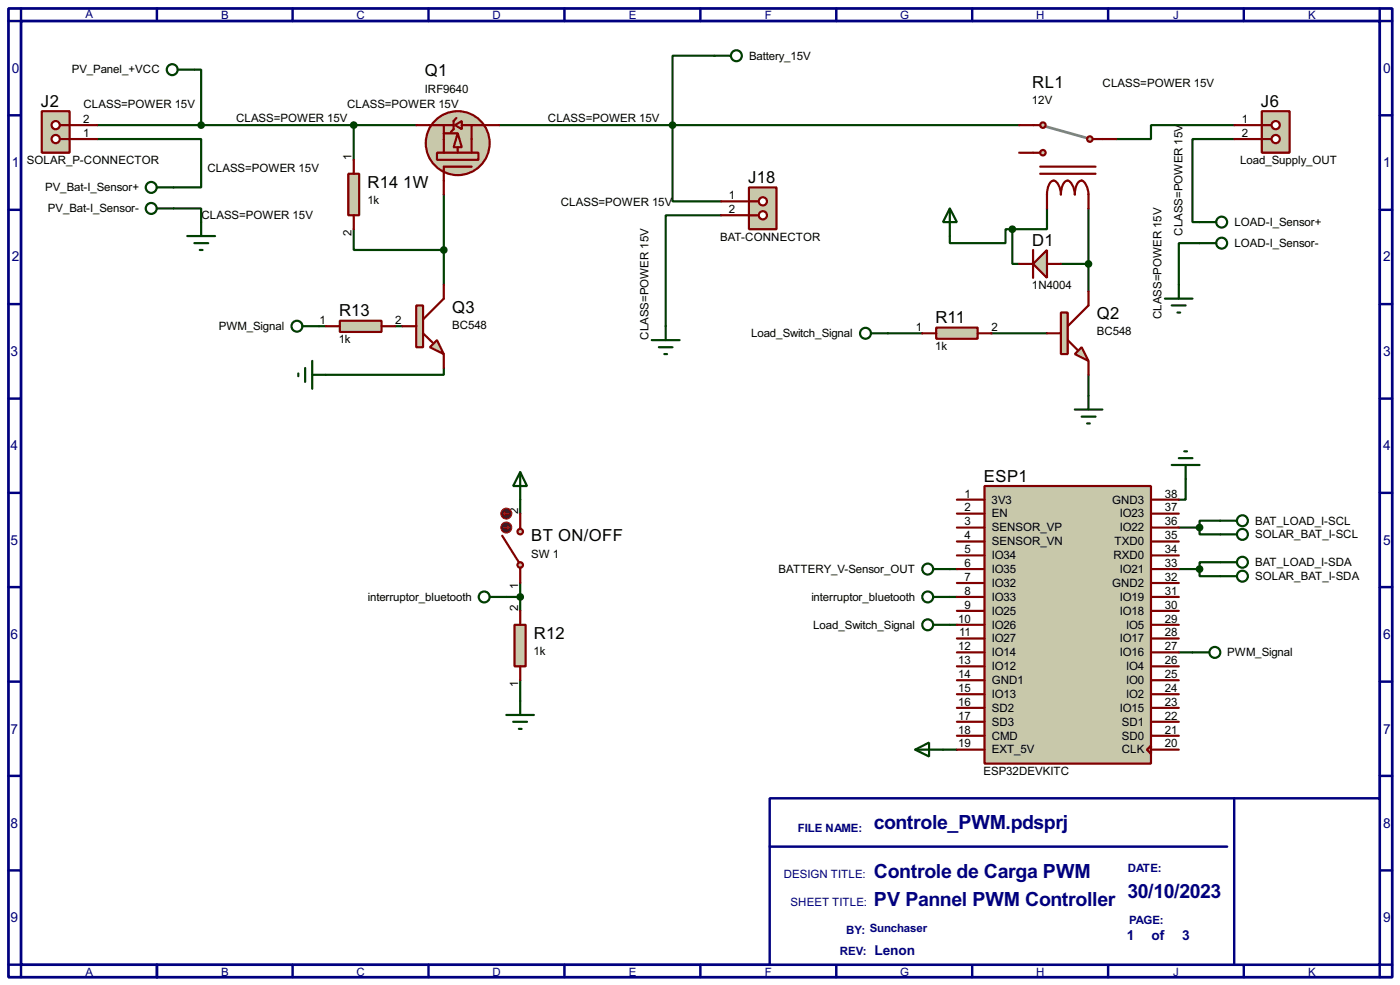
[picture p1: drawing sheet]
<svg xmlns="http://www.w3.org/2000/svg" width="256mm" height="180mm" viewBox="0 0 256 180" stroke-linecap="round" stroke-linejoin="round" font-family="sans-serif">
<path d="M1.6 1.6h253.5v177.3h-253.5zM3.9 3.9h248.9v172.7h-248.9z" fill="none" stroke="#000080" stroke-width=".5"/>
<g fill="none" stroke="#000080" stroke-width=".45">
<path d="M3.9 1.6v2.3h-2.3M28.8 1.6v2.3M53.6 1.6v2.3M78.5 1.6v2.3M103.4 1.6v2.3M128.3 1.6v2.3M153.2 1.6v2.3M178.1 1.6v2.3M203 1.6v2.3M227.9 1.6v2.3M252.8 1.6v2.3h2.3M1.6 21.1h2.3"/>
<path d="M1.6 38.4h2.3M252.8 21.1h2.3M252.8 38.4h2.3M1.6 55.7h2.3M252.8 55.7h2.3M1.6 73h2.3M252.8 73h2.3M1.6 90.2h2.3M252.8 90.2h2.3M1.6 107.5h2.3M252.8 107.5h2.3M1.6 124.8h2.3"/>
<path d="M252.8 124.8h2.3M1.6 142h2.3M1.6 159.3h2.3M252.8 142h2.3M252.8 159.3h2.3M1.6 176.6h2.3v2.3M28.8 176.6v2.3M53.6 176.6v2.3M78.5 176.6v2.3M103.4 176.6v2.3M128.3 176.6v2.3M153.2 176.6v2.3"/>
<path d="M178.1 176.6v2.3M203 176.6v2.3M227.9 176.6v2.3M255.1 176.6h-2.3v2.3"/>
</g>
<path d="M141 146.1h111.8v30.5h-111.8z" fill="#fff" stroke="#000080" stroke-width=".45"/>
<path d="M141 155h83.8M226.1 146.1v30.5" fill="none" stroke="#000080" stroke-width=".45"/>
<g fill="none" stroke="#004000" stroke-width=".4">
<path d="M35.6 12.8h1.3v10.1M130.9 10.2h-7.7v26.7h8.9M17.8 25.5h19.1v8.8h-5.1M17.8 22.9h58.5M31.8 38.2h5.1v2.5M64.8 22.9v6.4M81.3 35.6v16.5M91.5 22.9h95.2M132.1 39.4h-10.1v20.3M191.8 38.2v3.8h-6.3M199.4 38.2v15.2M226.1 25.5h-7.6v15.2h1.3"/>
<path d="M226.1 22.9h-15.2v2.6h-6.4M58.5 59.7h1.2M64.8 42v3.8h16.5M72.4 59.7h1.3M185.5 42v6.3h1.2M185.5 42h-1.3v2.5h-10.2v-1.3M194.4 48.3h5M219.8 44.5h-3.8v7.6M81.3 67.4v1.2h-21.6M162.6 61h6.4M181.7 61h10.1M199.4 68.6v3.8"/>
<path d="M95.3 91.5v2.5M216 96.6h3.8M217.2 87.7v3.8h-1.2M219.8 96.6v1.2h3.8M223.6 95.3h-3.8v1.3M92.8 109.3h2.5M95.3 106.7v5.1M174 114.4h1.3M174 104.2h1.3M174 109.3h1.3M216 119.4h5.5M216 104.2h3.8"/>
<path d="M219.8 104.2v1.3h3.8M223.6 102.9h-3.8v1.3M95.3 124.5v3.8M172.8 137.2h2.5"/>
<circle cx="222.5" cy="119.4" r="1"/>
</g>
<path d="M7.7 20.4h5.1v7.6h-5.1z" fill="#c8c8aa" stroke="#800000" stroke-width=".4"/>
<path d="M11 25.5h1.8" fill="none" stroke="#800000" stroke-width=".4"/>
<circle cx="10.2" cy="25.5" r=".75" fill="#feffff" stroke="#800000" stroke-width=".4"/>
<path d="M11 22.9h1.8" fill="none" stroke="#800000" stroke-width=".4"/>
<circle cx="10.2" cy="22.9" r=".75" fill="#feffff" stroke="#800000" stroke-width=".4"/>
<path d="M12.8 25.5h5M12.8 22.9h5" fill="none" stroke="#800000" stroke-width=".4"/>
<g fill="none" stroke="#004000" stroke-width=".4">
<path d="M32.6 12.8h3M28.8 34.3h3M28.8 38.2h3"/>
<circle cx="31.5" cy="12.8" r="1"/>
<circle cx="27.7" cy="38.2" r="1"/>
<circle cx="27.7" cy="34.3" r="1"/>
</g>
<path d="M137.2 34.3h5.1v7.7h-5.1z" fill="#c8c8aa" stroke="#800000" stroke-width=".4"/>
<path d="M137.2 36.9h1.8" fill="none" stroke="#800000" stroke-width=".4"/>
<circle cx="139.7" cy="36.9" r=".75" fill="#feffff" stroke="#800000" stroke-width=".4"/>
<path d="M137.2 39.4h1.8" fill="none" stroke="#800000" stroke-width=".4"/>
<circle cx="139.7" cy="39.4" r=".75" fill="#feffff" stroke="#800000" stroke-width=".4"/>
<path d="M132.1 36.9h5.1M132.1 39.4h5.1" fill="none" stroke="#800000" stroke-width=".4"/>
<g fill="none" stroke="#004000" stroke-width=".4">
<path d="M130.9 10.2h3M55.4 59.7h3.1M122 59.7v2.6M219.8 40.7h3M219.8 44.5h3M119.4 62.3h5.1M120.7 63.6h2.5M121.7 64.8h.5"/>
<circle cx="134.9" cy="10.2" r="1"/>
<circle cx="54.4" cy="59.7" r="1"/>
<circle cx="223.8" cy="40.7" r="1"/>
<circle cx="223.8" cy="44.5" r="1"/>
</g>
<path d="M231.2 20.4h5.1v7.6h-5.1z" fill="#c8c8aa" stroke="#800000" stroke-width=".4"/>
<path d="M231.2 22.9h1.8" fill="none" stroke="#800000" stroke-width=".4"/>
<circle cx="233.7" cy="22.9" r=".75" fill="#feffff" stroke="#800000" stroke-width=".4"/>
<path d="M231.2 25.5h1.8" fill="none" stroke="#800000" stroke-width=".4"/>
<circle cx="233.7" cy="25.5" r=".75" fill="#feffff" stroke="#800000" stroke-width=".4"/>
<path d="M226.1 22.9h5.1M226.1 25.5h5.1" fill="none" stroke="#800000" stroke-width=".4"/>
<g fill="none" stroke="#004000" stroke-width=".4">
<path d="M213.4 54.7h5.1M214.7 55.9h2.5M215.7 57.2h.5M216 52.1v2.6M159.6 61h3M171 114.4h3"/>
<circle cx="158.5" cy="61" r="1"/>
<circle cx="169.9" cy="114.4" r="1"/>
</g>
<path d="M180.4 89h30.5v50.8h-30.5z" fill-rule="evenodd" fill="#c8c8aa" stroke="#800000" stroke-width=".4"/>
<g fill="none" stroke="#800000" stroke-width=".4">
<path d="M175.3 91.5h5.1M175.3 94h5.1M175.3 96.6h5.1M175.3 99.1h5.1M210.9 91.5h5.1M210.9 94h5.1M210.9 96.6h5.1M210.9 99.1h5.1M175.3 106.7h5.1M175.3 119.4h5.1M175.3 116.9h5.1M175.3 111.8h5.1"/>
<path d="M175.3 109.3h5.1M175.3 104.2h5.1M175.3 114.4h5.1M175.3 101.7h5.1M210.9 106.7h5.1M210.9 119.4h5.1M210.9 116.9h5.1M210.9 111.8h5.1M210.9 109.3h5.1M210.9 104.2h5.1M210.9 114.4h5.1M210.9 101.7h5.1"/>
<path d="M175.3 137.2h5.1M175.3 134.7h5.1M175.3 124.5h5.1M175.3 122h5.1M175.3 127.1h5.1M175.3 129.6h5.1M175.3 132.1h5.1M210.1 137.2l.8-.7v1.5zM210.9 137.2h5.1M210.9 134.7h5.1M210.9 124.5h5.1M210.9 122h5.1"/>
<path d="M210.9 127.1h5.1M210.9 129.6h5.1M210.9 132.1h5.1"/>
</g>
<g fill="none" stroke="#004000" stroke-width=".4">
<path d="M214.7 85.1h5.1M216 83.9h2.5M217 82.6h.5M217.2 85.1v2.6M171 104.2h3M223.6 105.5h3M223.6 102.9h3"/>
<circle cx="169.9" cy="104.2" r="1"/>
<circle cx="227.6" cy="102.9" r="1"/>
<circle cx="227.6" cy="105.5" r="1"/>
</g>
<circle cx="123.2" cy="22.9" r=".5" fill="#004000" stroke="#004000" stroke-width=".4"/>
<path d="M191.6 23.2l7.3 2" fill="none" stroke="#808080" stroke-width=".5"/>
<g fill="#c8c8aa" stroke="#800000" stroke-width=".4">
<circle cx="199.6" cy="25.5" r=".5"/>
<circle cx="191" cy="22.9" r=".5"/>
</g>
<path d="M189.3 22.9h1.3" fill="none" stroke="#800000" stroke-width=".4"/>
<circle cx="191" cy="28" r=".5" fill="#c8c8aa" stroke="#800000" stroke-width=".4"/>
<path d="M186.7 28h3.9M186.7 22.9h2.6M190.6 31.8h10.1M190.6 30.5h10.1M191.8 38.2a8.7 8.7 0 0 1 .3-4.4 .88 .88 0 0 1 1.2-.7 3.1 3.1 0 0 1 1.1 2.5 3.2 3.2 0 0 1 .8-2.5 .89 .89 0 0 1 1.2 .7l.4 1.2 .1 .6a3.2 3.2 0 0 1 .9-2.5 .86 .86 0 0 1 1.2 .7 7.1 7.1 0 0 1 .4 4.4M200.2 25.5h4.3" fill="none" stroke="#800000" stroke-width=".4"/>
<path d="M196.9 64.8l1.3-1.2 1.2 2.5z" fill="#c8c8aa" stroke="#800000" stroke-width=".4"/>
<path d="M194.4 57.2h1.2v7.6h-1.2z" fill="#c8c8aa" stroke="#800000" stroke-width=".4"/>
<path d="M199.4 53.4v2.5l-3.8 3.8M191.8 61h2.6M195.6 62.3l1.8 1.8M199.4 66.1v2.5" fill="none" stroke="#800000" stroke-width=".4"/>
<path d="M171.5 60h7.6v2h-7.6z" fill="#c8c8aa" stroke="#800000" stroke-width=".4"/>
<path d="M169 61h2.5M179.1 61h2.6" fill="none" stroke="#800000" stroke-width=".4"/>
<path d="M196.9 75h5.1M198.2 76.3h2.5M199.2 77.5h.5M199.4 72.4v2.6" fill="none" stroke="#004000" stroke-width=".4"/>
<path d="M78.8 63.6l1.3-1.3 1.2 2.5z" fill="#c8c8aa" stroke="#800000" stroke-width=".4"/>
<path d="M76.3 55.9h1.2v7.7h-1.2z" fill="#c8c8aa" stroke="#800000" stroke-width=".4"/>
<path d="M73.7 59.7h2.6M81.3 52.1v2.6l-3.8 3.8M77.5 61l1.8 1.8M81.3 64.8v2.6" fill="none" stroke="#800000" stroke-width=".4"/>
<path d="M62.3 58.7h7.6v2.1h-7.6z" fill="#c8c8aa" stroke="#800000" stroke-width=".4"/>
<path d="M59.7 59.7h2.6M69.9 59.7h2.5" fill="none" stroke="#800000" stroke-width=".4"/>
<path d="M54.7 68.4v.5M55.9 67.4v2.5M57.2 68.6h2.5M57.2 66.1v5.1" fill="none" stroke="#004000" stroke-width=".4"/>
<path d="M63.8 31.8h2v7.6h-2z" fill="#c8c8aa" stroke="#800000" stroke-width=".4"/>
<path d="M64.8 29.3v2.5M64.8 39.4v2.6" fill="none" stroke="#800000" stroke-width=".4"/>
<g fill="none" stroke="#004000" stroke-width=".4">
<path d="M223.6 97.8h3M223.6 95.3h3M167.7 137.2l2.5-1.3v2.6zM167.7 137.2h5.1"/>
<circle cx="227.6" cy="95.3" r="1"/>
<circle cx="227.6" cy="97.8" r="1"/>
</g>
<g fill="#004000" stroke="#004000" stroke-width=".4">
<circle cx="219.7" cy="96.6" r=".5"/>
<circle cx="219.7" cy="104.2" r=".5"/>
</g>
<path d="M189.3 48.3l2.5-2.5v5.1z" fill="#c8c8aa" stroke="#800000" stroke-width=".4"/>
<path d="M186.7 48.3h2.6M189.3 45.8v5.1M191.8 48.3h2.6" fill="none" stroke="#800000" stroke-width=".4"/>
<circle cx="199.4" cy="48.3" r=".5" fill="#004000" stroke="#004000" stroke-width=".4"/>
<path d="M34.3 43.2h5.1M35.6 44.5h2.6M36.6 45.8h.5M36.9 40.7v2.5" fill="none" stroke="#004000" stroke-width=".4"/>
<path d="M94.3 114.4h2v7.6h-2z" fill="#c8c8aa" stroke="#800000" stroke-width=".4"/>
<path d="M95.3 111.8v2.6M95.3 122v2.5" fill="none" stroke="#800000" stroke-width=".4"/>
<g fill="none" stroke="#004000" stroke-width=".4">
<path d="M174 38.2l1.3 2.5h-2.5zM174 38.2v5M95.3 86.4l1.3 2.6h-2.6zM95.3 86.4v5.1M89.7 109.3h3.1M171 109.3h3M92.8 130.9h5M94 132.1h2.6M95.1 133.4h.5M95.3 128.3v2.6"/>
<circle cx="88.7" cy="109.3" r="1"/>
<circle cx="169.9" cy="109.3" r="1"/>
</g>
<circle cx="185.4" cy="42" r=".5" fill="#004000" stroke="#004000" stroke-width=".4"/>
<g fill="#c8c8aa" stroke="#800000" stroke-width=".4">
<circle cx="95.3" cy="97.3" r=".5"/>
<circle cx="95.3" cy="103.4" r=".5"/>
</g>
<path d="M92 98.1l3.1 4.8M95.3 94v2.8M95.3 103.9v2.8" fill="none" stroke="#800000" stroke-width=".4"/>
<circle cx="92.7" cy="96.6" r="1" fill="#400000" stroke="#f00" stroke-width=".2"/>
<path d="M92.3 96.6h1M93 96.3l.3 .3M93.3 96.6l-.3 .2" fill="none" stroke="#f00" stroke-width=".2"/>
<circle cx="92.7" cy="94" r="1" fill="#400000" stroke="#f00" stroke-width=".2"/>
<path d="M92.3 94l.2 .3M92.3 94h1M92.5 93.8l-.2 .2" fill="none" stroke="#f00" stroke-width=".2"/>
<circle cx="95.3" cy="109.3" r=".5" fill="#004000" stroke="#004000" stroke-width=".4"/>
<g fill="#c8c8aa" stroke="#800000" stroke-width=".4">
<path d="M83.9 24.4l.7 2.6h-1.5z"/>
<circle cx="83.8" cy="26.2" r="5.9"/>
</g>
<path d="M80.1 28h7.6v1.3h-7.6z" fill="#c8c8aa" stroke="#800000" stroke-width=".4"/>
<path d="M81.3 22.9v5.1M81.3 24.4h2.6M83.9 27v1M86.4 30.5h-5.1v2.6M86.4 22.9v5.1" fill="none" stroke="#800000" stroke-width=".4"/>
<path d="M83.4 22.9l1.2-.7v1.5z" fill="#c8c8aa" stroke="#800000" stroke-width=".4"/>
<path d="M76.3 22.9h6.8M81.3 33.1v2.5M83.6 21.6l-.5 .6v1.5l-.5 .5M84.6 22.9h4.1M89 22.9h2.5" fill="none" stroke="#800000" stroke-width=".4"/>
<g fill="#004000" stroke="#004000" stroke-width=".4">
<circle cx="36.8" cy="22.9" r=".5"/>
<circle cx="64.8" cy="22.9" r=".5"/>
<circle cx="81.3" cy="45.8" r=".5"/>
</g>
<g font-size="4" fill="#000080">
<text x="160.1" y="151.8">controle_PWM.pdsprj</text>
<text x="160.1" y="160.7">Controle de Carga PWM</text>
<text x="160.1" y="165.8">PV Pannel PWM Controller</text>
<text x="206.6" y="164.4">30/10/2023</text>
</g>
<g font-size="3.4">
<text x="77.9" y="14">Q1</text>
<text x="189.1" y="16.1">RL1</text>
<text x="7.5" y="19.6">J2</text>
<text x="231" y="19.6">J6</text>
<text x="67.4" y="34.4">R14</text>
<text x="73.9" y="34.4">1W</text>
<text x="137.1" y="33.5">J18</text>
<text x="189.1" y="45">D1</text>
<text x="62.1" y="57.9">R13</text>
<text x="82.9" y="57.2">Q3</text>
<text x="171.4" y="59.2">R11</text>
<text x="201" y="58.5">Q2</text>
<text x="180.2" y="88.2">ESP1</text>
<text x="97.3" y="99.1">BT ON/OFF</text>
<text x="97.8" y="116.9">R12</text>
</g>
<g font-size="2.8" fill="#000080">
<text x="2.2" y="13.4">0</text>
<text x="253.4" y="13.4">0</text>
<text x="2.2" y="30.6">1</text>
<text x="253.4" y="30.6">1</text>
<text x="2.2" y="47.9">2</text>
<text x="253.4" y="47.9">2</text>
<text x="1.9" y="65.2">3</text>
<text x="253.4" y="65.2">3</text>
<text x="1.9" y="82.4">4</text>
<text x="253.4" y="82.4">4</text>
<text x="1.9" y="99.7">5</text>
<text x="253.4" y="99.7">5</text>
<text x="1.9" y="117">6</text>
<text x="253.4" y="117">6</text>
<text x="1.9" y="134.3">7</text>
<text x="253.4" y="134.3">7</text>
<text x="1.9" y="151.5">8</text>
<text x="253.4" y="151.5">8</text>
<text x="1.9" y="168.8">9</text>
<text x="206.4" y="172.1">1</text>
<text x="211" y="172.1">of</text>
<text x="216.6" y="172.1">3</text>
<text x="253.4" y="168.8">9</text>
<text x="160.2" y="174.9">Lenon</text>
</g>
<g font-size="2.4" fill="#000080">
<text x="15.6" y="3.2">A</text>
<text x="40.5" y="3.5">B</text>
<text x="65.3" y="3.5">C</text>
<text x="90.2" y="3.5">D</text>
<text x="115.2" y="3.5">E</text>
<text x="140.1" y="3.5">F</text>
<text x="164.9" y="3.5">G</text>
<text x="189.8" y="3.5">H</text>
<text x="214.9" y="3.5">J</text>
<text x="239.6" y="3.5">K</text>
<text x="146.1" y="152.3">FILE NAME:</text>
<text x="143.6" y="160.7">DESIGN TITLE:</text>
<text x="206.6" y="159.7">DATE:</text>
<text x="144.8" y="165.8">SHEET TITLE:</text>
<text x="155" y="170.9">BY: Sunchaser</text>
<text x="206.8" y="169.1">PAGE:</text>
<text x="15.6" y="178.6">A</text>
<text x="40.5" y="178.6">B</text>
<text x="65.3" y="178.6">C</text>
<text x="90.2" y="178.6">D</text>
<text x="115.2" y="178.6">E</text>
<text x="140.1" y="178.6">F</text>
<text x="153.8" y="174.7">REV:</text>
<text x="164.9" y="178.6">G</text>
<text x="189.8" y="178.6">H</text>
<text x="214.9" y="178.6">J</text>
<text x="239.6" y="178.6">K</text>
</g>
<g font-size="2.4">
<text x="137.2" y="10.9">Battery_15V</text>
<text x="13.1" y="13.4">PV_Panel_+VCC</text>
<text x="77.8" y="16.9">IRF9640</text>
<text x="202" y="15.9">CLASS=POWER 15V</text>
<text x="15.3" y="22.5">2</text>
<text x="15.3" y="19.8">CLASS=POWER 15V</text>
<text x="43.2" y="22.3">CLASS=POWER 15V</text>
<text x="63.6" y="19.8">CLASS=POWER 15V</text>
<text x="100.4" y="22.3">CLASS=POWER 15V</text>
<text x="189.1" y="19">12V</text>
<text x="227.5" y="22.5">1</text>
<text x="15.3" y="25">1</text>
<text x="64.4" y="29.3" transform="rotate(-90 64.4 29.3)">1</text>
<text x="227.5" y="25">2</text>
<text x="4.9" y="30">SOLAR_P-CONNECTOR</text>
<text x="8.3" y="35">PV_Bat-I_Sensor+</text>
<text x="38" y="31.4">CLASS=POWER 15V</text>
<text x="227.2" y="30">Load_Supply_OUT</text>
<text x="8.8" y="38.8">PV_Bat-I_Sensor-</text>
<text x="36.9" y="40">CLASS=POWER 15V</text>
<text x="67.3" y="37.3">1k</text>
<text x="102.7" y="37.7">CLASS=POWER 15V</text>
<text x="133.5" y="36.5">1</text>
<text x="133.5" y="39">2</text>
<text x="226.1" y="41.3">LOAD-I_Sensor+</text>
<text x="64.4" y="43.1" transform="rotate(-90 64.4 43.1)">2</text>
<text x="131.9" y="44.1">BAT-CONNECTOR</text>
<text x="216.6" y="43.2" transform="rotate(-90 216.6 43.2)">CLASS=POWER 15V</text>
<text x="226.1" y="45.2">LOAD-I_Sensor-</text>
<text x="189.1" y="52.9">1N4004</text>
<text x="58.6" y="59.3">1</text>
<text x="72.4" y="59.3">2</text>
<text x="212.8" y="58.4" transform="rotate(-90 212.8 58.4)">CLASS=POWER 15V</text>
<text x="40.1" y="60.4">PWM_Signal</text>
<text x="62.1" y="62.8">1k</text>
<text x="82.8" y="60.2">BC548</text>
<text x="118.8" y="62.2" transform="rotate(-90 118.8 62.2)">CLASS=POWER 15V</text>
<text x="137.6" y="61.7">Load_Switch_Signal</text>
<text x="167.8" y="60.6">1</text>
<text x="171.3" y="64.1">1k</text>
<text x="181.7" y="60.6">2</text>
<text x="200.9" y="61.4">BC548</text>
<text x="94.9" y="94" transform="rotate(-90 94.9 94)">2</text>
<text x="176.7" y="91.1">1</text>
<text x="176.7" y="93.6">2</text>
<text x="181.7" y="92.2">3V3</text>
<text x="181.7" y="94.7">EN</text>
<text x="203.7" y="92.2">GND3</text>
<text x="205.1" y="94.7">IO23</text>
<text x="213.4" y="91.1">38</text>
<text x="213.4" y="93.6">37</text>
<text x="176.7" y="101.2">5</text>
<text x="176.7" y="98.7">4</text>
<text x="176.7" y="96.2">3</text>
<text x="181.7" y="99.8">SENSOR_VN</text>
<text x="181.7" y="97.3">SENSOR_VP</text>
<text x="204.2" y="99.8">TXD0</text>
<text x="205.1" y="97.3">IO22</text>
<text x="213.4" y="96.2">36</text>
<text x="213.4" y="101.2">34</text>
<text x="213.4" y="98.7">35</text>
<text x="229.9" y="98.5">SOLAR_BAT_I-SCL</text>
<text x="229.9" y="96">BAT_LOAD_I-SCL</text>
<text x="94.9" y="107.9" transform="rotate(-90 94.9 107.9)">1</text>
<text x="97.3" y="102.1">SW 1</text>
<text x="142.6" y="104.9">BATTERY_V-Sensor_OUT</text>
<text x="176.7" y="106.3">7</text>
<text x="176.7" y="103.8">6</text>
<text x="181.7" y="107.4">IO32</text>
<text x="181.7" y="102.4">IO34</text>
<text x="181.7" y="104.9">IO35</text>
<text x="203.7" y="107.4">GND2</text>
<text x="204" y="102.4">RXD0</text>
<text x="205.1" y="104.9">IO21</text>
<text x="213.4" y="106.3">32</text>
<text x="213.4" y="103.8">33</text>
<text x="229.9" y="106.2">SOLAR_BAT_I-SDA</text>
<text x="229.9" y="103.6">BAT_LOAD_I-SDA</text>
<text x="67.4" y="110">interruptor_bluetooth</text>
<text x="94.9" y="111.8" transform="rotate(-90 94.9 111.8)">2</text>
<text x="148.7" y="110">interruptor_bluetooth</text>
<text x="175.6" y="114">10</text>
<text x="176.7" y="111.4">9</text>
<text x="176.7" y="108.9">8</text>
<text x="181.7" y="112.5">IO25</text>
<text x="181.7" y="110">IO33</text>
<text x="205.1" y="112.5">IO18</text>
<text x="205.1" y="110">IO19</text>
<text x="213.4" y="111.4">30</text>
<text x="213.4" y="108.9">31</text>
<text x="213.4" y="114">29</text>
<text x="97.8" y="119.9">1k</text>
<text x="149" y="115.1">Load_Switch_Signal</text>
<text x="175.6" y="119">12</text>
<text x="175.7" y="116.5">11</text>
<text x="181.7" y="115.1">IO26</text>
<text x="181.7" y="117.6">IO27</text>
<text x="205.1" y="117.6">IO17</text>
<text x="206.3" y="115.1">IO5</text>
<text x="213.4" y="119">27</text>
<text x="213.4" y="116.5">28</text>
<text x="94.9" y="125.7" transform="rotate(-90 94.9 125.7)">1</text>
<text x="175.6" y="124.1">14</text>
<text x="175.6" y="121.6">13</text>
<text x="181.7" y="125.2">GND1</text>
<text x="181.7" y="122.7">IO12</text>
<text x="181.7" y="120.1">IO14</text>
<text x="205.1" y="120.1">IO16</text>
<text x="206.3" y="125.2">IO0</text>
<text x="206.3" y="122.7">IO4</text>
<text x="213.4" y="124.1">25</text>
<text x="213.4" y="121.6">26</text>
<text x="224.8" y="120.1">PWM_Signal</text>
<text x="175.6" y="126.7">15</text>
<text x="175.6" y="129.2">16</text>
<text x="175.6" y="131.7">17</text>
<text x="181.7" y="127.8">IO13</text>
<text x="181.7" y="130.3">SD2</text>
<text x="205.1" y="130.3">IO15</text>
<text x="206.3" y="127.8">IO2</text>
<text x="213.4" y="129.2">23</text>
<text x="213.4" y="126.7">24</text>
<text x="213.4" y="131.7">22</text>
<text x="175.6" y="134.3">18</text>
<text x="175.6" y="136.8">19</text>
<text x="181.7" y="135.4">CMD</text>
<text x="181.7" y="137.9">EXT_5V</text>
<text x="181.7" y="132.8">SD3</text>
<text x="205.5" y="137.9">CLK</text>
<text x="205.5" y="135.4">SD0</text>
<text x="205.5" y="132.8">SD1</text>
<text x="213.4" y="136.8">20</text>
<text x="213.4" y="134.3">21</text>
<text x="180.2" y="141.9">ESP32DEVKITC</text>
</g>
</svg>
